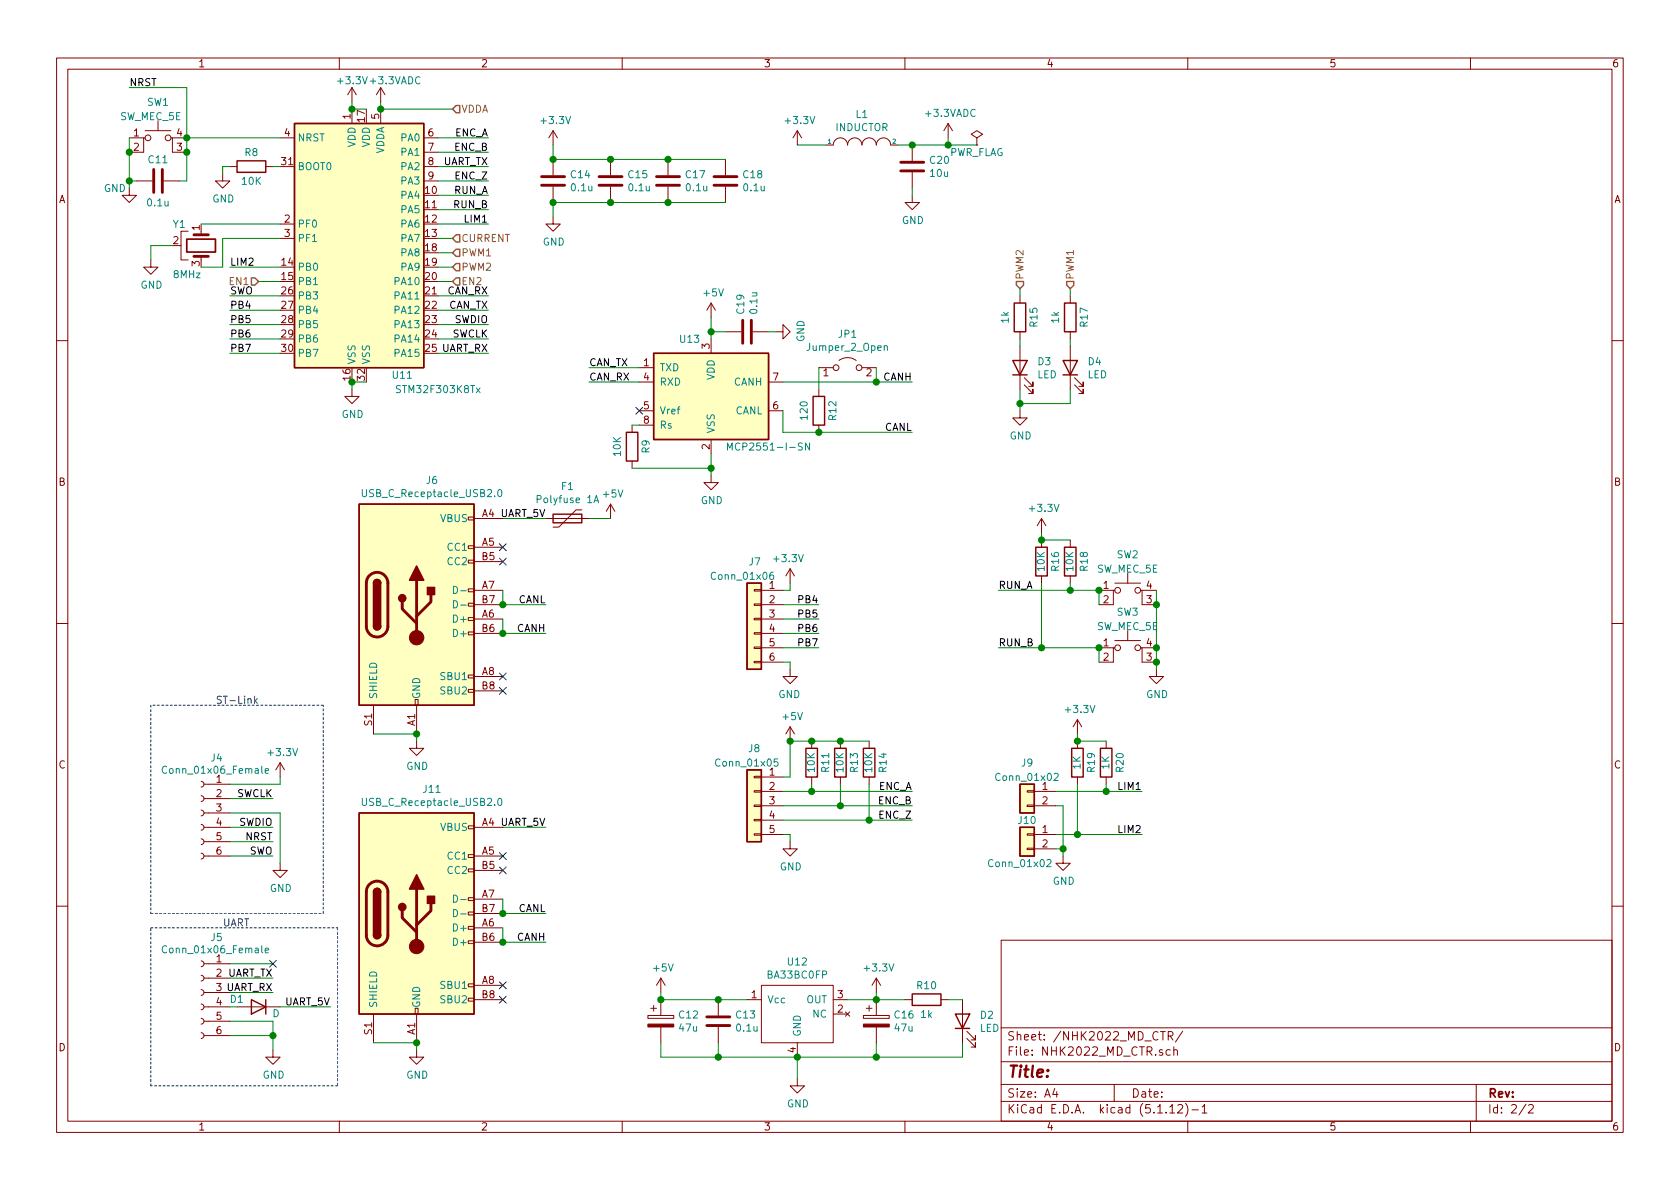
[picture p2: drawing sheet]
<svg xmlns="http://www.w3.org/2000/svg" width="297mm" height="210mm" viewBox="0 0 297 210" stroke-linecap="round" stroke-linejoin="round" font-family="sans-serif">
<g fill="none" stroke="#840000" stroke-width=".18">
<path d="M10 10.3h277v189.9h-277zM12 12.2h273v186.1h-273zM60 10.3v1.9M62.2 15.5l-.7 1.3M62.2 15.5v2.5M62.2 19.3v2.5M62.2 15.5l.8 1.3M67.3 15.5l-.8 1.3M67.3 15.5v2.5M67.3 19.3v2.5M67.3 15.5l.8 1.3M110 10.3v1.9"/>
<path d="M160 10.3v1.9M210 10.3v1.9M260 10.3v1.9M22.9 33.3v1.2h1.2l-1.2 1.3-1.3-1.3h1.3M22.9 24.4h2.5M24.1 32h2.8M25.7 24.4h-.3v2.5h-2.5M25.7 23.1h4.5M27.9 21.3v1.8M29 32h2.7M30.2 24.4h.3v2.5h2.5M30.5 24.4h2.5"/>
<path d="M39.4 30.7v1.3h1.2l-1.2 1.3-1.3-1.3h1.3M40.6 29.5h1.3M47 29.5h1.3M49.5 24.4h2.6M49.5 39.6h2.6M74.9 32h2.6M74.9 24.4h2.6M74.9 26.9h2.6M74.9 29.5h2.6M97.8 38.3v1.3h1.3l-1.3 1.3-1.3-1.3h1.3M97.8 23.1l-.8 1.3M97.8 23.1v2.5"/>
<path d="M97.8 28.2v2.8M97.8 33v2.8M97.8 23.1l.8 1.3M107.9 28.2v2.8M107.9 33v2.8M118.1 28.2v2.8M118.1 33v2.8M128.3 28.2v2.8M128.3 33v2.8M141 23.1v2.5M141 23.1l-.8 1.3M141 23.1l.7 1.3"/>
<path d="M146 25.6h1.3a1.27 1.27 0 0 1 1.3-1.2 1.27 1.27 0 0 1 1.3 1.2 1.27 1.27 0 0 1 1.2-1.2 1.27 1.27 0 0 1 1.3 1.2 1.27 1.27 0 0 1 1.3-1.2 1.27 1.27 0 0 1 1.2 1.2 1.27 1.27 0 0 1 1.3-1.2 1.27 1.27 0 0 1 1.3 1.2h1.2M161.3 34.5v1.3h1.3l-1.3 1.3-1.3-1.3h1.3M161.3 25.6v2.8M161.3 30.5v2.8M167.6 21.8l-.7 1.3M167.6 21.8v2.6M167.6 21.8l.8 1.3M172.7 24.4l1-.7-1-.6-1 .6 1 .7v1.2M172.7 25.6h.1M26.7 46v1.2h1.2l-1.2 1.3-1.3-1.3h1.3M33.3 40.9h-1.3v5.1h1.3M35.6 40.9v.6"/>
<path d="M35.6 45.3v.7M49.5 42.2h2.6M125.7 53.6l-.7 1.3M125.7 53.6v2.5M125.7 59.9v2.6M125.7 53.6l.8 1.3M128.3 58.7h2.8M133.1 58.7h2.8M137.2 58.7h1.2v-1.3l1.3 1.3-1.3 1.2v-1.2M180.3 52.3v1.3M180.3 58.7v1.2M189.2 52.3v1.3"/>
<path d="M189.2 58.7v1.2M10 60.2h2M62.2 68.8v1.3h1.3l-1.3 1.3-1.2-1.3h1.2M111.8 75.2v1.2M113 65h2.6M113 67.6h2.6M113 72.6h2.6M113 75.2h2.6M125.7 77.7v2.6M135.9 67.6h2.5M135.9 72.6h2.5M144.8 68.8v1.3"/>
<path d="M144.8 75.2v1.2M144.8 65h2.5M148.3 63.7a2.53 2.53 0 0 1 3.1 0M152.4 65h2.5M180.3 72.6v1.3h1.3l-1.3 1.3-1.2-1.3h1.2M180.3 61.2v7.6M181.1 68.1l1.5 1.5v-.8v.8h-.7M181.1 66.8l1.5 1.5v-.7v.7h-.7M189.2 61.2v7.6M190 68.1l1.5 1.5v-.8v.8h-.7M190 66.8l1.5 1.5v-.7v.7h-.7M285 60.2h2"/>
<path d="M82.8 99.1h1v.5h-1zM82.8 96.5h1v.5h-1zM82.8 91.4h1v.5h-1zM83.8 91.7h5.1M83.8 96.8h5.1M83.8 99.3h5.1M96.5 91.7h7.6M102.9 90.2h-1l-3.1 3h-1M107.9 89.1v2.6M107.9 89.1l-.7 1.3M107.9 89.1l.8 1.3M111.8 81.5v1.3"/>
<path d="M125.7 84.1v1.2h1.3l-1.3 1.3-1.2-1.3h1.2M184.1 91.7v2.5M184.1 95.5v1.3M184.1 91.7l-.7 1.3M184.1 91.7l.8 1.3M189.2 95.5v1.3M10 110.3h2M82.8 119.4h1v.5h-1zM82.8 111.8h1v.5h-1zM82.8 109.2h1v.5h-1zM82.8 106.7h1v.5h-1zM82.8 104.1h1v.5h-1z"/>
<path d="M83.8 109.5h5.1M83.8 104.4h5.1M83.8 119.6h5.1M83.8 112h5.1M83.8 106.9h5.1M133.3 114.4h1.3v.3h-1.3zM133.3 117h1.3v.2h-1.3zM133.3 111.9h1.3v.2h-1.3zM133.3 106.8h1.3v.3h-1.3zM133.3 104.3h1.3v.2h-1.3zM133.3 109.3h1.3v.3h-1.3zM134.6 109.5h3.8"/>
<path d="M134.6 104.4h3.8M134.6 112h3.8M134.6 106.9h3.8M134.6 114.5h3.8M134.6 117.1h3.8M139.7 118.4v1.2h-1.3l1.3 1.3 1.3-1.3h-1.3M139.7 100.6v2.5M139.7 100.6l.8 1.2M139.7 100.6l-.8 1.2M184.1 101.8v1.3M189.2 101.8v1.3M194.3 104.4h2.5"/>
<path d="M194.3 114.5h2.5M197.1 104.4h-.3v2.5h-2.5M197.1 114.5h-.3v2.6h-2.5M197.1 103.1h4.6M197.1 113.3h4.6M199.4 101.3v1.8M199.4 111.5v1.8M201.7 104.4h.2v2.5h2.6M201.7 114.5h.2v2.6h2.6M201.9 104.4h2.6M201.9 114.5h2.6M204.5 118.4v1.2h1.2l-1.2 1.3-1.3-1.3h1.3"/>
<path d="M285 110.3h2M35.6 138.2l.3 .1 .2 .3-.2 .4-.3 .2M36.1 138.7h4.5M49.5 134.9l-.7 1.2M49.5 134.9v2.5M49.5 134.9l.8 1.2M66 124.7v5.1M73.4 123.7h.5v1h-.5zM73.7 131.1v1.2h1.2l-1.2 1.3-1.3-1.3h1.3M73.7 124.7v5.1M82.8 121.9h1v.5h-1zM83.8 122.2h5.1"/>
<path d="M133.3 139.8h1.3v.3h-1.3zM133.3 137.3h1.3v.2h-1.3zM134.6 137.4h3.8M134.6 139.9h3.8M139.7 128.5l-.8 1.3M139.7 128.5v2.6M139.7 128.5l.8 1.3M143.5 131.1v1.2M143.5 137.4v1.3M148.6 131.1v1.2M148.6 137.4v1.3M153.7 131.1v1.2"/>
<path d="M153.7 137.4v1.3M181.6 139.8h1.3v.3h-1.3zM182.9 139.9h3.8M190.5 127.2v2.6M190.5 131.1v1.2M190.5 137.4v1.3M190.5 127.2l-.8 1.3M190.5 127.2l.8 1.3M195.6 131.1v1.2M195.6 137.4v1.3M35.6 150.9l.3 .1 .2 .3-.2 .4-.3 .2M35.6 148.3l.3 .2 .2 .2-.2 .5-.3 .1"/>
<path d="M35.6 145.8l.3 .1 .2 .3-.2 .4-.3 .2M35.6 143.3l.3 .1 .2 .3-.2 .4-.3 .2M35.6 140.7l.3 .1 .2 .3-.2 .4-.3 .2M36.1 151.4h4.5M36.1 148.8h4.5M36.1 146.3h4.5M36.1 143.8h4.5M36.1 141.2h4.5M49.5 152.6v1.3h1.3l-1.3 1.3-1.2-1.3h1.2M82.8 158.7h1v.6h-1zM82.8 153.7h1v.5h-1zM82.8 151.1h1v.5h-1z"/>
<path d="M82.8 146h1v.6h-1zM83.8 151.4h5.1M83.8 146.3h5.1M83.8 159h5.1M83.8 153.9h5.1M133.3 147.4h1.3v.3h-1.3zM133.3 144.9h1.3v.3h-1.3zM133.3 142.4h1.3v.2h-1.3zM134.6 142.5h3.8M134.6 145h3.8M134.6 147.6h3.8M139.7 148.8v1.3h1.3l-1.3 1.3-1.3-1.3h1.3"/>
<path d="M181.6 150h1.3v.2h-1.3zM181.6 147.4h1.3v.3h-1.3zM181.6 142.4h1.3v.2h-1.3zM182.9 142.5h3.8M182.9 147.6h3.8M182.9 150.1h3.8M188 151.4v1.2h1.2l-1.2 1.3-1.3-1.3h1.3M10 160.2h2M35.6 177.5l.3 .2 .2 .2-.2 .5-.3 .2M35.6 175l.3 .1 .2 .3-.2 .4-.3 .2M35.6 172.5l.3 .1 .2 .3-.2 .4-.3 .2M35.6 169.9l.3 .1 .2 .3-.2 .5-.3 .1"/>
<path d="M36.1 178h4.5M36.1 175.5h4.5M36.1 173h4.5M36.1 170.4h4.5M41.9 178h7.6M66 179.3v5.1M73.4 178.3h.5v1h-.5zM73.7 179.3v5.1M82.8 176.5h1v.5h-1zM82.8 174h1v.5h-1zM82.8 166.4h1v.5h-1zM82.8 163.8h1v.5h-1z"/>
<path d="M82.8 161.3h1v.5h-1zM83.8 176.8h5.1M83.8 164.1h5.1M83.8 174.2h5.1M83.8 166.6h5.1M83.8 161.5h5.1M114.6 179.6h4.5v.5h-4.5zM115.1 178.3h1M115.6 177.8v1M116.8 173l-.7 1.2M116.8 173v2.5M116.8 176.8v2.8"/>
<path d="M116.8 173l.8 1.2M127 176.8v2.8M132.1 176.8h2.5M134.6 174.2h12.7v10.2h-12.7zM147.3 176.8h2.6M147.3 179.3h2.6M149.5 178.9l.7 .8M150.2 178.9l-.7 .8M152.7 179.6h4.5v.5h-4.5zM153.2 178.3h1M153.7 177.8v1M154.9 173l-.7 1.2"/>
<path d="M154.9 173v2.5M154.9 176.8v2.8M154.9 173l.8 1.2M160 176.8h1.3M166.4 176.8h1.2M170.2 176.8v7.6M177 166.3h108v32h-108zM285 160.2h2M35.6 182.6l.3 .1 .2 .3-.2 .5-.3 .1M35.6 180.1l.3 .1 .2 .3-.2 .4-.3 .2M36.1 183.1h4.5M36.1 180.6h4.5"/>
<path d="M48.3 185.7v1.2h1.2l-1.2 1.3-1.3-1.3h1.3M60 198.3v1.9M73.7 185.7v1.2h1.2l-1.2 1.3-1.3-1.3h1.3M110 198.3v1.9M116.8 181.6v2.8M127 181.6v2.8M141 190.7v1.3h1.2l-1.2 1.3-1.3-1.3h1.3M141 184.4v2.5M154.9 181.6v2.8M160 198.3v1.9M170.9 183.6l1.6 1.6v-.8v.8h-.8M170.9 182.4l1.6 1.5v-.8v.8h-.8"/>
<path d="M177 194.8h108M177 191.8h108M177 187.8h108M177 181.8h108M186.5 192.5l-.4 1h1M186.8 193v1M197 191.8v3M205.2 182.4h.8M205.6 182.4v1.5M206.6 183.2l.7-.1 .1-.2-.1-.4-.7-.1v1.5M206.8 195.8l.5-.5v1.5M206.8 196.8h.9"/>
<path d="M206.9 185.7l-.4-.1-.3 .3v.6l.3 .1 .4-.1M206.9 183.2l.5 .7M207.5 185.7l.2-.1 .4 .1 .1 .9M207.5 185.1v1.5M208.3 195.5l.2-.2h.3l.2 .2 .1 .3-.9 1h.9M209.1 182.3l-1.3 2M209.6 195.1a1.71 1.71 0 0 1 0 2.3M210 198.3v1.9M210.7 196.3h1.2M212.5 195.8l.5-.5v1.5M212.5 196.8h.9M260 198.3v1.9"/>
<path d="M261 191.8v6.5M269.8 195.2l-1.2 2M270.3 195.5l.2-.2h.3l.3 .5-.9 1h.9"/>
<circle cx="26.2" cy="24.4" r=".51"/>
<circle cx="29.7" cy="24.4" r=".51"/>
<circle cx="147.8" cy="65" r=".51"/>
<circle cx="151.9" cy="65" r=".51"/>
<circle cx="197.6" cy="104.4" r=".51"/>
<circle cx="197.6" cy="114.5" r=".51"/>
<circle cx="201.2" cy="104.4" r=".51"/>
<circle cx="201.2" cy="114.5" r=".51"/>
</g>
<g fill="none" stroke="#840000" stroke-width=".25">
<path d="M41.9 28.4h5.1v2.1h-5.1zM52.1 21.8h22.8v43.2h-22.8zM179.3 53.6h2.1v5.1h-2.1zM188.2 53.6h2v5.1h-2zM110.7 76.4h2.1v5.1h-2.1zM115.6 62.5h20.3v15.2h-20.3zM143.8 70.1h2v5.1h-2zM179.1 63.7h2.5l-1.3 2.6zM179.1 66.3h2.5M188 63.7h2.5l-1.3 2.6zM188 66.3h2.5M63.5 89.1h20.3v35.6h-20.3z"/>
<path d="M97.8 90.9h5.1v1.6h-5.1zM183.1 96.8h2.1v5h-2.1zM188.2 96.8h2v5h-2zM66 110.7a.63 .63 0 0 0 .7 .7 .63 .63 0 0 0 .6-.7M66 103.1a.63 .63 0 0 1 .7-.6 .63 .63 0 0 1 .6 .6M132.1 103.1h2.5v15.3h-2.5zM132.1 136.1h2.5v12.7h-2.5zM142.5 132.3h2v5.1h-2zM147.6 132.3h2v5.1h-2zM152.7 132.3h2v5.1h-2zM180.3 138.7h2.6v5.1h-2.6zM189.5 132.3h2v5.1h-2z"/>
<path d="M194.6 132.3h2v5.1h-2zM63.5 143.8h20.3v35.5h-20.3zM66 157.7a.63 .63 0 0 1 .7-.6 .63 .63 0 0 1 .6 .6M180.3 146.3h2.6v5.1h-2.6zM44.4 176.8l2.6 1.2-2.6 1.3zM47 176.8v2.5M66 165.3a.63 .63 0 0 0 .7 .7 .63 .63 0 0 0 .6-.7M161.3 175.8h5.1v2h-5.1zM168.9 179.3h2.5l-1.2 2.6zM168.9 181.9h2.5"/>
</g>
<g fill="none" stroke="#840000" stroke-width=".51">
<path d="M27.2 30v4M28.7 30v4M95.8 32.8h4M95.8 31.2h4M105.9 32.8h4.1M105.9 31.2h4.1M116.1 32.8h4M116.1 31.2h4M126.2 32.8h4.1M126.2 31.2h4.1M159.3 30.2h4M159.3 28.7h4"/>
<path d="M34.3 41.5h2.5M34.3 45.3h2.5M131.3 56.6v4.1M132.8 56.6v4.1M65.2 101.9a1.9 1.9 0 0 1 2.1-.6 1.9 1.9 0 0 1 1.3 1.8v7.6a1.9 1.9 0 0 1-1.9 1.9 1.9 1.9 0 0 1-1.9-1.9v-7.7l.1-.5zM71.1 106.4v1.3l2.6 2.5M73.7 102.6v10.2M76.2 105.2v1.2l-2.5 2.6M65.3 156.4a1.89 1.89 0 0 1 2.1-.4 1.89 1.89 0 0 1 1.2 1.7v7.6a1.9 1.9 0 0 1-1.9 2 1.9 1.9 0 0 1-1.9-2v-7.7l.1-.5zM73.7 157.2v10.2M76.2 159.8v1.2l-2.5 2.6M71.1 161v1.3l2.6 2.5"/>
<path d="M125 179.8h4M125 181.4h4"/>
</g>
<g fill="#ffffc2" stroke="#ffffc2" stroke-width=".18">
<path d="M63.5 89.1h20.3v35.6h-20.3z"/>
<path d="M132.1 136.1h2.5v12.7h-2.5z"/>
<path d="M115.6 62.5h20.3v15.2h-20.3z"/>
<path d="M132.1 103.1h2.5v15.3h-2.5z"/>
<path d="M63.5 143.8h20.3v35.5h-20.3z"/>
<path d="M52.1 21.8h22.8v43.2h-22.8z"/>
<path d="M180.3 146.3h2.6v5.1h-2.6z"/>
<path d="M180.3 138.7h2.6v5.1h-2.6z"/>
</g>
<g fill="#840000" stroke="#840000" stroke-width=".25">
<path d="M66 110.7h1.3a.63 .63 0 0 1-.6 .7 .63 .63 0 0 1-.7-.7z"/>
<path d="M66.2 102.7a.63 .63 0 0 1 .7-.2 .63 .63 0 0 1 .4 .6h-1.3z"/>
<path d="M66 103.1h1.3v7.6h-1.3z"/>
<path d="M75.6 103.9h1.2v1.3h-1.2z"/>
<path d="M73.7 100.1l1.2 2.5h-2.5z"/>
<path d="M66 165.3h1.3a.63 .63 0 0 1-.6 .7 .63 .63 0 0 1-.7-.7z"/>
<path d="M66.2 157.3a.63 .63 0 0 1 .7-.2 .63 .63 0 0 1 .4 .6h-1.3z"/>
<path d="M66 157.7h1.3v7.6h-1.3z"/>
<path d="M75.6 158.5h1.2v1.3h-1.2z"/>
<path d="M73.7 154.7l1.2 2.5h-2.5z"/>
<circle cx="71.1" cy="105.8" r=".63"/>
<circle cx="71.1" cy="160.4" r=".63"/>
</g>
<g fill="#840000" stroke="#840000" stroke-width=".18">
<path d="M152.7 181.1h4.5v.5h-4.5z"/>
<path d="M114.6 181.1h4.5v.5h-4.5z"/>
<circle cx="73.7" cy="112.8" r="1.27"/>
<circle cx="73.7" cy="167.4" r="1.27"/>
</g>
<g fill="none" stroke="#008484" stroke-width=".18">
<path d="M128.6 79.6v-1.3l.4 .9 .5-.9v1.3M143.1 78.3v1.3l-.7-1.3v1.3M156.3 61.3l.2-.2 .3 .1 .1 .8M64.1 86.6v1l.2 .2h.4l.1-.2v-1M88.1 86.7l.2-.1a.69 .69 0 0 1 .4 .6 .69 .69 0 0 1-.4 .6l-.2-.2-.1-.3zM105 88.9l.4-1.3 .4 1.3M105.1 88.5h.6M80.2 103.7a.64 .64 0 0 1 .7 .6 .64 .64 0 0 1-.7 .6zM80.2 106.2a.64 .64 0 0 1 .7 .7 .64 .64 0 0 1-.7 .6zM81.5 104.5h.9M81.5 107h.9M136.7 101.2l-.4 .1a.87 .87 0 0 0 0 1.2l.5-.2v-.5l-.5-.1-.2 .2"/>
<path d="M29.5 135.6a.6 .6 0 0 0-.9 .4 .6 .6 0 0 0 .6 .7l.3-.1M46.9 136.3l.6-.1-.1-.2-.3-.1-.2 .2v.6h.5M137.5 134.2h-.6v.6l.1-.1 .5 .1v.6l-.2 .1-.4-.1M186.4 136.9l.5-.2 .2 .4-.1 .2-.7 .7h.8M64.1 141.2v1l.2 .2h.4l.1-.2v-1M80.2 158.3a.64 .64 0 0 1 .7 .6 .64 .64 0 0 1-.7 .7zM81.5 159.1h.9M88.1 141.3l.2-.1a.69 .69 0 0 1 .4 .6 .69 .69 0 0 1-.4 .6l-.2-.2-.1-.2zM185.1 152.1l.5-.1 .2 .3v.2l-.8 .8h.8M29.5 167.4a.6 .6 0 0 0-.9 .4 .6 .6 0 0 0 .6 .7l.3-.1M46.9 168.1l.6-.1-.1-.3h-.3l-.2 .1v.6h.5M80.2 160.8a.64 .64 0 0 1 .7 .7 .64 .64 0 0 1-.7 .6z"/>
<path d="M81.5 161.6h.9"/>
</g>
<path d="M33 42.3h5.1v2.3h-5.1z" fill="none" stroke="#840000" stroke-width=".3"/>
<path d="M26.7 124.7v36.8M57.1 124.7h-30.4M26.7 161.5h30.4M26.7 164.1h33M57.1 161.5v-36.8M59.7 164.1v27.9M26.7 192v-27.9M59.7 192h-33" fill="none" stroke="#0000c2" stroke-width=".18" stroke-dasharray=".4 .4"/>
<g fill="none" stroke="#008400" stroke-width=".18">
<path d="M22.9 15.5h10.1v16.5h-1.3M62.2 18v1.3h2.6M67.3 18v1.3h12.7M22.9 24.4v8.9M22.9 32h1.2M33 24.4h16.5M35.6 39.6h13.9M40.6 29.5h-1.2v1.2M48.3 29.5h1.2M77.5 24.4h8.9M77.5 39.6h8.9M77.5 32h8.9"/>
<path d="M77.5 29.5h8.9M77.5 26.9h8.9M77.5 34.5h8.9M77.5 37.1h8.9M97.8 25.6v2.6h30.5M128.3 35.8h-30.5v2.5M141 25.6h5M158.7 25.6h14M161.3 33.3v1.2M167.6 24.4v1.2M30.5 43.4h-3.8v2.6M40.6 52.3h8.9"/>
<path d="M40.6 47.2h8.9M40.6 57.4h8.9M40.6 59.9h8.9M40.6 54.9h8.9M45.7 49.8h3.8M49.5 42.2h-10.1v5h-3.8M77.5 42.2h2.5M77.5 52.3h8.9M77.5 47.2h2.5M77.5 57.4h8.9M77.5 59.9h8.9M77.5 54.9h8.9"/>
<path d="M77.5 44.7h2.5M77.5 49.8h2.5M125.7 56.1v3.8M125.7 58.7h2.6M135.9 58.7h1.3M180.3 51v1.3M180.3 59.9v1.3M189.2 51v1.3M189.2 59.9v1.3M40.6 62.5h8.9M64.8 67.6h-2.6v1.2M77.5 62.5h8.9"/>
<path d="M104.1 67.6h8.9M104.1 65h8.9M111.8 75.2h1.2M138.4 67.6h22.9M138.4 72.6v3.8h22.9M144.8 65v3.8M154.9 65v2.6M180.3 68.8v3.8M189.2 68.8v2.6h-8.9M88.9 91.7h7.6M104.1 91.7h3.8M111.8 82.8h13.9"/>
<path d="M125.7 80.3v3.8M184.1 94.2v1.3h5.1M88.9 104.4v2.5h7.6M88.9 109.5v2.5h7.6M138.4 114.5h6.4M138.4 106.9h6.4M138.4 117.1h1.3v1.3M138.4 112h6.4M138.4 109.5h6.4M139.7 103.1v1.3h-1.3M176.5 114.5h17.8v2.6M176.5 104.4h17.8v2.5"/>
<path d="M184.1 103.1v11.4M189.2 103.1v1.3M204.5 104.4v14M49.5 137.4v1.3h-8.9M66 129.8h7.7v1.3M138.4 139.9h22.9M143.5 138.7v1.2M148.6 138.7v3.8M153.7 131.1h-14v6.3h-1.3M153.7 138.7v6.3M186.7 139.9h15.2M190.5 129.8v1.3h5.1"/>
<path d="M190.5 138.7v8.9M195.6 138.7v1.2M40.6 143.8h8.9v8.8M40.6 151.4h7.7M40.6 146.3h7.7M40.6 141.2h7.7M40.6 148.8h7.7M88.9 159v2.5h7.6M88.9 146.3h7.6M138.4 147.6h1.3v1.2M138.4 142.5h22.9M138.4 145h22.9"/>
<path d="M186.7 147.6h15.2M186.7 142.5h1.3v8.9M186.7 150.1h1.3M40.6 175.5h7.7M40.6 173h7.7M40.6 170.4h7.7M40.6 178h1.3M49.5 178h8.9M88.9 164.1v2.5h7.6M116.8 175.5v1.3h15.3M149.9 176.8h10.1M154.9 175.5v1.3"/>
<path d="M167.6 176.8h2.6M40.6 183.1h7.7M40.6 180.6h7.7v5.1M66 184.4h7.7v1.3M116.8 184.4v2.5h53.4v-2.5M127 184.4v2.5M141 186.9v3.8M154.9 184.4v2.5"/>
</g>
<path d="M80 19.3l.6-.6h.7v1.2h-.7zM44.4 49.1h.7l.6 .7-.6 .6h-.7zM80 42.2l.6-.7h.7v1.3h-.7zM80 44.7l.6-.6h.7v1.2h-.7zM80 47.2l.6-.6h.7v1.3h-.7zM80 49.8l.6-.7h.7v1.3h-.7zM179.7 49.8h1.3v.6l-.7 .6-.6-.6zM188.6 49.8h1.3v.6l-.7 .6-.6-.6z" fill="none" stroke="#848400" stroke-width=".25"/>
<path d="M45 123.1v1.3M45.1 123.9l.4 .5M45.5 123.5l-.5 .5" fill="none" stroke="#0000c2" stroke-width=".18"/>
<g fill="#008400" stroke="#008400" stroke-width=".25">
<circle cx="161.3" cy="25.6" r=".51"/>
<circle cx="180.3" cy="71.4" r=".51"/>
<circle cx="73.7" cy="129.8" r=".51"/>
<circle cx="148.6" cy="131.1" r=".51"/>
<circle cx="195.6" cy="139.9" r=".51"/>
<circle cx="88.9" cy="112" r=".51"/>
<circle cx="88.9" cy="106.9" r=".51"/>
<circle cx="108" cy="35.8" r=".51"/>
<circle cx="108" cy="28.2" r=".51"/>
<circle cx="67.3" cy="19.3" r=".51"/>
<circle cx="139.7" cy="131.1" r=".51"/>
<circle cx="116.8" cy="176.8" r=".51"/>
<circle cx="184.2" cy="114.5" r=".51"/>
<circle cx="188" cy="150.1" r=".51"/>
<circle cx="189.2" cy="104.4" r=".51"/>
<circle cx="88.9" cy="161.5" r=".51"/>
<circle cx="62.2" cy="67.6" r=".51"/>
<circle cx="88.9" cy="166.6" r=".51"/>
<circle cx="184.2" cy="95.5" r=".51"/>
<circle cx="22.9" cy="32" r=".51"/>
<circle cx="22.9" cy="26.9" r=".51"/>
<circle cx="33" cy="26.9" r=".51"/>
<circle cx="33" cy="24.4" r=".51"/>
<circle cx="73.7" cy="184.4" r=".51"/>
<circle cx="62.2" cy="19.3" r=".51"/>
<circle cx="48.3" cy="183.1" r=".51"/>
<circle cx="143.5" cy="131.1" r=".51"/>
<circle cx="194.3" cy="104.4" r=".51"/>
<circle cx="204.5" cy="117.1" r=".51"/>
<circle cx="204.5" cy="114.5" r=".51"/>
<circle cx="204.5" cy="106.9" r=".51"/>
<circle cx="154.9" cy="186.9" r=".51"/>
<circle cx="153.7" cy="145" r=".51"/>
<circle cx="154.9" cy="67.6" r=".51"/>
<circle cx="144.8" cy="76.4" r=".51"/>
<circle cx="148.6" cy="142.5" r=".51"/>
<circle cx="143.5" cy="139.9" r=".51"/>
<circle cx="125.7" cy="82.8" r=".51"/>
<circle cx="190.5" cy="147.6" r=".51"/>
<circle cx="125.7" cy="58.7" r=".51"/>
<circle cx="97.8" cy="28.2" r=".51"/>
<circle cx="97.8" cy="35.8" r=".51"/>
<circle cx="127" cy="186.9" r=".51"/>
<circle cx="118.1" cy="35.8" r=".51"/>
<circle cx="118.1" cy="28.2" r=".51"/>
<circle cx="141" cy="186.9" r=".51"/>
<circle cx="154.9" cy="176.8" r=".51"/>
<circle cx="167.6" cy="25.6" r=".51"/>
<circle cx="127" cy="176.8" r=".51"/>
<circle cx="194.3" cy="114.5" r=".51"/>
<circle cx="190.5" cy="131.1" r=".51"/>
</g>
<g fill="none" stroke="#000084" stroke-width=".18">
<path d="M112.4 72l1.2 1.2M113.6 72l-1.2 1.2M88.3 98.7l1.2 1.2M88.3 96.2l1.2 1.2M89.5 96.2l-1.2 1.2M89.5 98.7l-1.2 1.2M88.3 119l1.2 1.2M89.5 119l-1.2 1.2M88.3 121.6l1.2 1.2M89.5 121.6l-1.2 1.2M88.3 150.8l1.2 1.2M88.3 153.3l1.2 1.2"/>
<path d="M89.5 150.8l-1.2 1.2M89.5 153.3l-1.2 1.2M47.7 169.8l1.2 1.2M48.9 169.8l-1.2 1.2M88.3 176.2l1.2 1.2M88.3 173.6l1.2 1.2M89.5 176.2l-1.2 1.2M89.5 173.6l-1.2 1.2"/>
</g>
<text font-size="2.8" fill="#840000" x="178" y="190.5">Title:</text>
<g font-size="2.1" fill="#840000">
<text x="178" y="184">Sheet: /NHK2022_MD_CTR/</text>
<text x="178" y="186.7">File: NHK2022_MD_CTR.sch</text>
<text x="178" y="196.9">KiCad E.D.A. kicad (5.1.12)-1</text>
<text x="178" y="194.1">Size: A4</text>
<text x="200" y="194.1">Date:</text>
<text x="263" y="194.1">Rev:</text>
<text x="263" y="196.9">Id: 2/2</text>
</g>
<g font-size="1.8" fill="#840000">
<text x="35" y="11.9">1</text>
<text x="85" y="11.9">2</text>
<text x="135" y="11.9">3</text>
<text x="185" y="11.9">4</text>
<text x="235" y="11.9">5</text>
<text x="285" y="11.9">6</text>
<text x="62" y="21.1" transform="rotate(-90 62 21.1)">1</text>
<text x="64.5" y="21.5" transform="rotate(-90 64.5 21.5)">17</text>
<text x="67.1" y="21.1" transform="rotate(-90 67.1 21.1)">5</text>
<text x="23.6" y="24.1">1</text>
<text x="23.6" y="26.7">2</text>
<text x="31.3" y="26.7">3</text>
<text x="31.3" y="24.1">4</text>
<text x="49.8" y="29.2">31</text>
<text x="50.3" y="24.1">4</text>
<text x="75.7" y="24.1">6</text>
<text x="75.7" y="26.7">7</text>
<text x="75.7" y="29.2">8</text>
<text x="10.4" y="35.9">A</text>
<text x="75.2" y="34.3">10</text>
<text x="75.7" y="31.7">9</text>
<text x="285.4" y="35.9">A</text>
<text x="35.3" y="40.7" transform="rotate(-90 35.3 40.7)">1</text>
<text x="50.3" y="39.4">2</text>
<text x="50.3" y="41.9">3</text>
<text x="75.2" y="36.8">11</text>
<text x="75.2" y="39.4">12</text>
<text x="75.2" y="41.9">13</text>
<text x="30.6" y="43.2">2</text>
<text x="35.3" y="47.1" transform="rotate(-90 35.3 47.1)">3</text>
<text x="49.8" y="47">14</text>
<text x="75.2" y="44.4">18</text>
<text x="75.2" y="47">19</text>
<text x="49.8" y="49.5">15</text>
<text x="49.8" y="52.1">26</text>
<text x="75.2" y="49.5">20</text>
<text x="75.2" y="52.1">21</text>
<text x="49.8" y="54.6">27</text>
<text x="49.8" y="57.1">28</text>
<text x="49.8" y="59.7">29</text>
<text x="75.2" y="54.6">22</text>
<text x="75.2" y="57.1">23</text>
<text x="75.2" y="59.7">24</text>
<text x="49.8" y="62.2">30</text>
<text x="113.8" y="64.8">1</text>
<text x="125.5" y="61.7" transform="rotate(-90 125.5 61.7)">3</text>
<text x="62" y="67.3" transform="rotate(-90 62 67.3)">16</text>
<text x="64.5" y="67.3" transform="rotate(-90 64.5 67.3)">32</text>
<text x="113.8" y="67.3">4</text>
<text x="136.7" y="67.3">7</text>
<text x="145.6" y="66.5">1</text>
<text x="153.2" y="66.5">2</text>
<text x="113.8" y="72.4">5</text>
<text x="113.8" y="74.9">8</text>
<text x="136.7" y="72.4">6</text>
<text x="125.5" y="79.5" transform="rotate(-90 125.5 79.5)">2</text>
<text x="10.4" y="85.9">B</text>
<text x="285.4" y="85.9">B</text>
<text x="85.2" y="96.5">A5</text>
<text x="85.2" y="99.1">B5</text>
<text x="85.2" y="104.1">A7</text>
<text x="85.2" y="106.7">B7</text>
<text x="136" y="104.1">1</text>
<text x="136" y="106.7">2</text>
<text x="195.1" y="104.1">1</text>
<text x="195.1" y="106.7">2</text>
<text x="202.7" y="106.7">3</text>
<text x="202.7" y="104.1">4</text>
<text x="85.2" y="109.2">A6</text>
<text x="85.2" y="111.8">B6</text>
<text x="136" y="109.2">3</text>
<text x="136" y="111.8">4</text>
<text x="85.2" y="119.4">A8</text>
<text x="136" y="114.3">5</text>
<text x="136" y="116.8">6</text>
<text x="195.1" y="114.3">1</text>
<text x="195.1" y="116.8">2</text>
<text x="202.7" y="116.8">3</text>
<text x="202.7" y="114.3">4</text>
<text x="85.2" y="121.9">B8</text>
<text x="65.8" y="128.3" transform="rotate(-90 65.8 128.3)">S1</text>
<text x="73.4" y="128.4" transform="rotate(-90 73.4 128.4)">A1</text>
<text x="10.4" y="135.9">C</text>
<text x="136" y="137.2">1</text>
<text x="285.4" y="135.9">C</text>
<text x="38.3" y="138.4">1</text>
<text x="38.3" y="141">2</text>
<text x="38.3" y="143.5">3</text>
<text x="136" y="139.7">2</text>
<text x="136" y="142.2">3</text>
<text x="184.3" y="139.7">1</text>
<text x="184.3" y="142.2">2</text>
<text x="38.3" y="146">4</text>
<text x="38.3" y="148.6">5</text>
<text x="136" y="144.8">4</text>
<text x="136" y="147.3">5</text>
<text x="184.3" y="147.3">1</text>
<text x="184.3" y="149.9">2</text>
<text x="38.3" y="151.1">6</text>
<text x="85.2" y="151.1">A5</text>
<text x="85.2" y="153.7">B5</text>
<text x="85.2" y="158.7">A7</text>
<text x="85.2" y="161.3">B7</text>
<text x="85.2" y="163.8">A6</text>
<text x="85.2" y="166.4">B6</text>
<text x="38.3" y="170.2">1</text>
<text x="85.2" y="174">A8</text>
<text x="38.3" y="177.8">4</text>
<text x="85.2" y="176.5">B8</text>
<text x="132.9" y="176.5">1</text>
<text x="148.1" y="179.1">2</text>
<text x="148.1" y="176.5">3</text>
<text x="10.4" y="185.9">D</text>
<text x="38.3" y="180.3">5</text>
<text x="38.3" y="182.9">6</text>
<text x="65.8" y="182.9" transform="rotate(-90 65.8 182.9)">S1</text>
<text x="73.4" y="183" transform="rotate(-90 73.4 183)">A1</text>
<text x="285.4" y="185.9">D</text>
<text x="140.7" y="186.2" transform="rotate(-90 140.7 186.2)">4</text>
<text x="35" y="199.9">1</text>
<text x="85" y="199.9">2</text>
<text x="135" y="199.9">3</text>
<text x="185" y="199.9">4</text>
<text x="235" y="199.9">5</text>
<text x="285" y="199.9">6</text>
</g>
<g font-size="1.8">
<text x="22.9" y="15.2">NRST</text>
<text x="78.2" y="29.2">UART_TX</text>
<text x="80.4" y="24.1">ENC_A</text>
<text x="80.4" y="26.7">ENC_B</text>
<text x="80.3" y="34.3">RUN_A</text>
<text x="80.6" y="31.7">ENC_Z</text>
<text x="80.3" y="36.8">RUN_B</text>
<text x="82.3" y="39.4">LIM1</text>
<text x="40.6" y="47">LIM2</text>
<text x="40.6" y="52.1">SWO</text>
<text x="79.1" y="52.1">CAN_RX</text>
<text x="40.6" y="54.6">PB4</text>
<text x="40.6" y="57.1">PB5</text>
<text x="40.6" y="59.7">PB6</text>
<text x="79.3" y="54.6">CAN_TX</text>
<text x="79.9" y="59.7">SWCLK</text>
<text x="80.4" y="57.1">SWDIO</text>
<text x="40.6" y="62.2">PB7</text>
<text x="75.2" y="62.2">25 UART_RX</text>
<text x="104.1" y="64.8">CAN_TX</text>
<text x="104.1" y="67.3">CAN_RX</text>
<text x="156.2" y="67.3">CANH</text>
<text x="156.4" y="76.2">CANL</text>
<text x="85.2" y="91.4">A4 UART_5V</text>
<text x="91.6" y="106.7">CANL</text>
<text x="141.4" y="106.7">PB4</text>
<text x="176.5" y="104.1">RUN_A</text>
<text x="91.4" y="111.8">CANH</text>
<text x="141.4" y="111.8">PB6</text>
<text x="141.4" y="109.2">PB5</text>
<text x="141.4" y="114.3">PB7</text>
<text x="176.5" y="114.3">RUN_B</text>
<text x="41.8" y="141">SWCLK</text>
<text x="155.3" y="139.7">ENC_A</text>
<text x="155.3" y="142.2">ENC_B</text>
<text x="197.9" y="139.7">LIM1</text>
<text x="42.3" y="146">SWDIO</text>
<text x="43.4" y="148.6">NRST</text>
<text x="85.2" y="146">A4 UART_5V</text>
<text x="155.5" y="144.8">ENC_Z</text>
<text x="197.9" y="147.3">LIM2</text>
<text x="44" y="151.1">SWO</text>
<text x="91.6" y="161.3">CANL</text>
<text x="91.4" y="166.4">CANH</text>
<text x="38.3" y="172.7">2 UART_TX</text>
<text x="38.3" y="175.3">3 UART_RX</text>
<text x="50.4" y="177.8">UART_5V</text>
</g>
<g font-size="1.8" fill="#008484">
<text x="59.9" y="14.9">+3.3V +3.3VADC</text>
<text x="21.2" y="21.3">SW_MEC_5E</text>
<text x="26" y="18.7">SW1</text>
<text x="95.8" y="21.9">+3.3V</text>
<text x="139" y="21.9">+3.3V</text>
<text x="147.8" y="23.2">INDUCTOR</text>
<text x="151.4" y="20.9">L1</text>
<text x="163.8" y="20.7">+3.3VADC</text>
<text x="26.3" y="28.9">C11</text>
<text x="43.3" y="27.6">R8</text>
<text x="52.6" y="25">NRST</text>
<text x="62.9" y="26.1" transform="rotate(-90 62.9 26.1)">VDD</text>
<text x="65.4" y="26.1" transform="rotate(-90 65.4 26.1)">VDD</text>
<text x="67.9" y="27.4" transform="rotate(-90 67.9 27.4)">VDDA</text>
<text x="71" y="25">PA0</text>
<text x="71" y="27.6">PA1</text>
<text x="164.5" y="29">C20</text>
<text x="167.8" y="27.6">PWR_FLAG</text>
<text x="18.4" y="34">GND</text>
<text x="37.5" y="35.8">GND</text>
<text x="42.8" y="32.7">10K</text>
<text x="52.6" y="30.1">BOOT0</text>
<text x="71" y="30.1">PA2</text>
<text x="71" y="32.6">PA3</text>
<text x="71" y="35.2">PA4</text>
<text x="101" y="31.5">C14</text>
<text x="101.1" y="33.8">0.1u</text>
<text x="111.2" y="31.5">C15</text>
<text x="111.3" y="33.8">0.1u</text>
<text x="121.3" y="31.5">C17</text>
<text x="121.4" y="33.8">0.1u</text>
<text x="131.5" y="31.5">C18</text>
<text x="131.6" y="33.8">0.1u</text>
<text x="164.5" y="31.3">10u</text>
<text x="26.2" y="36.5">0.1u</text>
<text x="30.6" y="40.3">Y1</text>
<text x="52.6" y="40.3">PF0</text>
<text x="71" y="37.7">PA5</text>
<text x="71" y="40.3">PA6</text>
<text x="159.5" y="39.6">GND</text>
<text x="52.6" y="47.9">PB0</text>
<text x="52.6" y="42.8">PF1</text>
<text x="71" y="42.8">PA7</text>
<text x="71" y="45.3">PA8</text>
<text x="71" y="47.9">PA9</text>
<text x="96" y="43.4">GND</text>
<text x="24.8" y="51">GND</text>
<text x="30.8" y="49.2">8MHz</text>
<text x="52.6" y="50.4">PB1</text>
<text x="52.6" y="53">PB3</text>
<text x="70" y="50.4">PA10</text>
<text x="70" y="53">PA11</text>
<text x="124.5" y="52.4">+5V</text>
<text x="52.6" y="55.5">PB4</text>
<text x="52.6" y="58">PB5</text>
<text x="70" y="55.5">PA12</text>
<text x="70" y="58">PA13</text>
<text x="131.6" y="55.4" transform="rotate(-90 131.6 55.4)">C19</text>
<text x="133.9" y="55.3" transform="rotate(-90 133.9 55.3)">0.1u</text>
<text x="148.3" y="59.7">JP1</text>
<text x="178.4" y="57.1" transform="rotate(-90 178.4 57.1)">1k</text>
<text x="183.4" y="57.8" transform="rotate(-90 183.4 57.8)">R15</text>
<text x="187.2" y="57.1" transform="rotate(-90 187.2 57.1)">1k</text>
<text x="192.3" y="57.8" transform="rotate(-90 192.3 57.8)">R17</text>
<text x="52.6" y="60.6">PB6</text>
<text x="52.6" y="63.1">PB7</text>
<text x="62.9" y="64.5" transform="rotate(-90 62.9 64.5)">VSS</text>
<text x="65.4" y="64.5" transform="rotate(-90 65.4 64.5)">VSS</text>
<text x="70" y="60.6">PA14</text>
<text x="70" y="63.1">PA15</text>
<text x="116.6" y="65.7">TXD</text>
<text x="120.3" y="60.6">U13</text>
<text x="142.2" y="60.5" transform="rotate(-90 142.2 60.5)">GND</text>
<text x="142.9" y="62">Jumper_2_Open</text>
<text x="183.5" y="64.6">D3</text>
<text x="192.4" y="64.6">D4</text>
<text x="69.5" y="67">U11</text>
<text x="70.5" y="69.5">STM32F303K8Tx</text>
<text x="116.6" y="68.2">RXD</text>
<text x="126.4" y="67.2" transform="rotate(-90 126.4 67.2)">VDD</text>
<text x="129.8" y="68.2">CANH</text>
<text x="183.4" y="66.9">LED</text>
<text x="192.3" y="66.9">LED</text>
<text x="60.4" y="73.9">GND</text>
<text x="116.6" y="73.3">Vref</text>
<text x="116.6" y="75.8">Rs</text>
<text x="126.4" y="76.7" transform="rotate(-90 126.4 76.7)">VSS</text>
<text x="130" y="73.3">CANL</text>
<text x="142.8" y="74.1" transform="rotate(-90 142.8 74.1)">120</text>
<text x="147.9" y="74.3" transform="rotate(-90 147.9 74.3)">R12</text>
<text x="178.5" y="77.7">GND</text>
<text x="109.8" y="80.6" transform="rotate(-90 109.8 80.6)">10K</text>
<text x="114.9" y="80.1" transform="rotate(-90 114.9 80.1)">R9</text>
<text x="129.9" y="79.7">MCP2551-I-SN</text>
<text x="64.6" y="87.9">USB_C_Receptacle_USB2.0</text>
<text x="75.4" y="85.6">J6</text>
<text x="95.3" y="89">Polyfuse 1A</text>
<text x="99.3" y="86.7">F1</text>
<text x="106.7" y="88">+5V</text>
<text x="123.9" y="89.1">GND</text>
<text x="77.9" y="92.3">VBUS</text>
<text x="182.2" y="90.5">+3.3V</text>
<text x="79.3" y="97.4">CC1</text>
<text x="79.3" y="99.9">CC2</text>
<text x="132.5" y="100">J7</text>
<text x="137" y="99.4">+3.3V</text>
<text x="184.7" y="100.9" transform="rotate(-90 184.7 100.9)">10K</text>
<text x="187.2" y="100.9" transform="rotate(-90 187.2 100.9)">R16</text>
<text x="189.8" y="100.9" transform="rotate(-90 189.8 100.9)">10K</text>
<text x="192.3" y="100.9" transform="rotate(-90 192.3 100.9)">R18</text>
<text x="193.9" y="101.3">SW_MEC_5E</text>
<text x="197.5" y="98.7">SW2</text>
<text x="126.1" y="102.5">Conn_01x06</text>
<text x="80.5" y="110.1">D+</text>
<text x="80.5" y="112.6">D+</text>
<text x="193.9" y="111.4">SW_MEC_5E</text>
<text x="197.5" y="108.9">SW3</text>
<text x="66.7" y="123.7" transform="rotate(-90 66.7 123.7)">SHIELD</text>
<text x="74.3" y="123.7" transform="rotate(-90 74.3 123.7)">GND</text>
<text x="78.1" y="120.3">SBU1</text>
<text x="78.1" y="122.8">SBU2</text>
<text x="137.6" y="123.4">GND</text>
<text x="202.6" y="123.4">GND</text>
<text x="138.5" y="127.3">+5V</text>
<text x="188.5" y="126.1">+3.3V</text>
<text x="29.4" y="136.8">Conn_01x06_Female</text>
<text x="37.3" y="134.7">J4</text>
<text x="47.6" y="133.7">+3.3V</text>
<text x="71.8" y="136.1">GND</text>
<text x="126.8" y="135.6">Conn_01x05</text>
<text x="132.4" y="133">J8</text>
<text x="144.1" y="136.5" transform="rotate(-90 144.1 136.5)">10K</text>
<text x="146.6" y="136.5" transform="rotate(-90 146.6 136.5)">R11</text>
<text x="149.1" y="136.5" transform="rotate(-90 149.1 136.5)">10K</text>
<text x="151.7" y="136.5" transform="rotate(-90 151.7 136.5)">R13</text>
<text x="154.2" y="136.5" transform="rotate(-90 154.2 136.5)">10K</text>
<text x="156.8" y="136.5" transform="rotate(-90 156.8 136.5)">R14</text>
<text x="180.6" y="135.6">J9</text>
<text x="191.1" y="136" transform="rotate(-90 191.1 136)">1K</text>
<text x="193.6" y="136.5" transform="rotate(-90 193.6 136.5)">R19</text>
<text x="196.1" y="136" transform="rotate(-90 196.1 136)">1K</text>
<text x="198.7" y="136.5" transform="rotate(-90 198.7 136.5)">R20</text>
<text x="64.6" y="142.5">USB_C_Receptacle_USB2.0</text>
<text x="74.9" y="140.2">J11</text>
<text x="176.4" y="138.1">Conn_01x02</text>
<text x="77.9" y="146.9">VBUS</text>
<text x="180.1" y="145.7">J10</text>
<text x="79.3" y="152">CC1</text>
<text x="79.3" y="154.6">CC2</text>
<text x="137.9" y="153.9">GND</text>
<text x="175.1" y="153.3">Conn_01x02</text>
<text x="47.7" y="157.7">GND</text>
<text x="186.1" y="156.5">GND</text>
<text x="37.3" y="166.4">J5</text>
<text x="80.5" y="164.7">D+</text>
<text x="80.5" y="167.3">D+</text>
<text x="29.4" y="168.6">Conn_01x06_Female</text>
<text x="115.6" y="171.8">+5V</text>
<text x="135.8" y="173">BA33BC0FP</text>
<text x="139.3" y="170.7">U12</text>
<text x="153" y="171.8">+3.3V</text>
<text x="40.7" y="177.3">D1</text>
<text x="48.2" y="179.9">D</text>
<text x="66.7" y="178.3" transform="rotate(-90 66.7 178.3)">SHIELD</text>
<text x="74.3" y="178.3" transform="rotate(-90 74.3 178.3)">GND</text>
<text x="78.1" y="174.9">SBU1</text>
<text x="78.1" y="177.4">SBU2</text>
<text x="135.6" y="177.4">Vcc</text>
<text x="142.6" y="177.4">OUT</text>
<text x="143.7" y="180">NC</text>
<text x="162.2" y="174.9">R10</text>
<text x="120.1" y="180.1">C12</text>
<text x="120.2" y="182.4">47u</text>
<text x="130.2" y="180.1">C13</text>
<text x="130.3" y="182.4">0.1u</text>
<text x="141.6" y="183.4" transform="rotate(-90 141.6 183.4)">GND</text>
<text x="158.2" y="180.1">C16</text>
<text x="158.3" y="182.4">47u</text>
<text x="162.9" y="180">1k</text>
<text x="173.2" y="182.5">LED</text>
<text x="173.4" y="180.2">D2</text>
<text x="46.4" y="190.7">GND</text>
<text x="71.8" y="190.7">GND</text>
<text x="139.1" y="195.8">GND</text>
</g>
<g font-size="1.8" fill="#848400">
<text x="81.5" y="19.9">VDDA</text>
<text x="81.5" y="42.8">CURRENT</text>
<text x="81.5" y="45.3">PWM1</text>
<text x="81.5" y="47.9">PWM2</text>
<text x="40.8" y="50.4">EN1</text>
<text x="81.5" y="50.4">EN2</text>
<text x="181" y="49.5" transform="rotate(-90 181 49.5)">PWM2</text>
<text x="189.9" y="49.5" transform="rotate(-90 189.9 49.5)">PWM1</text>
</g>
<g font-size="1.8" fill="#0000c2">
<text x="38.1" y="124.5">ST-Link</text>
<text x="39.4" y="163.8">UART</text>
</g>
<g font-size="1.1" fill="#008484">
<text x="146.4" y="25.4">1</text>
<text x="157.8" y="25.4">2</text>
</g>
</svg>
